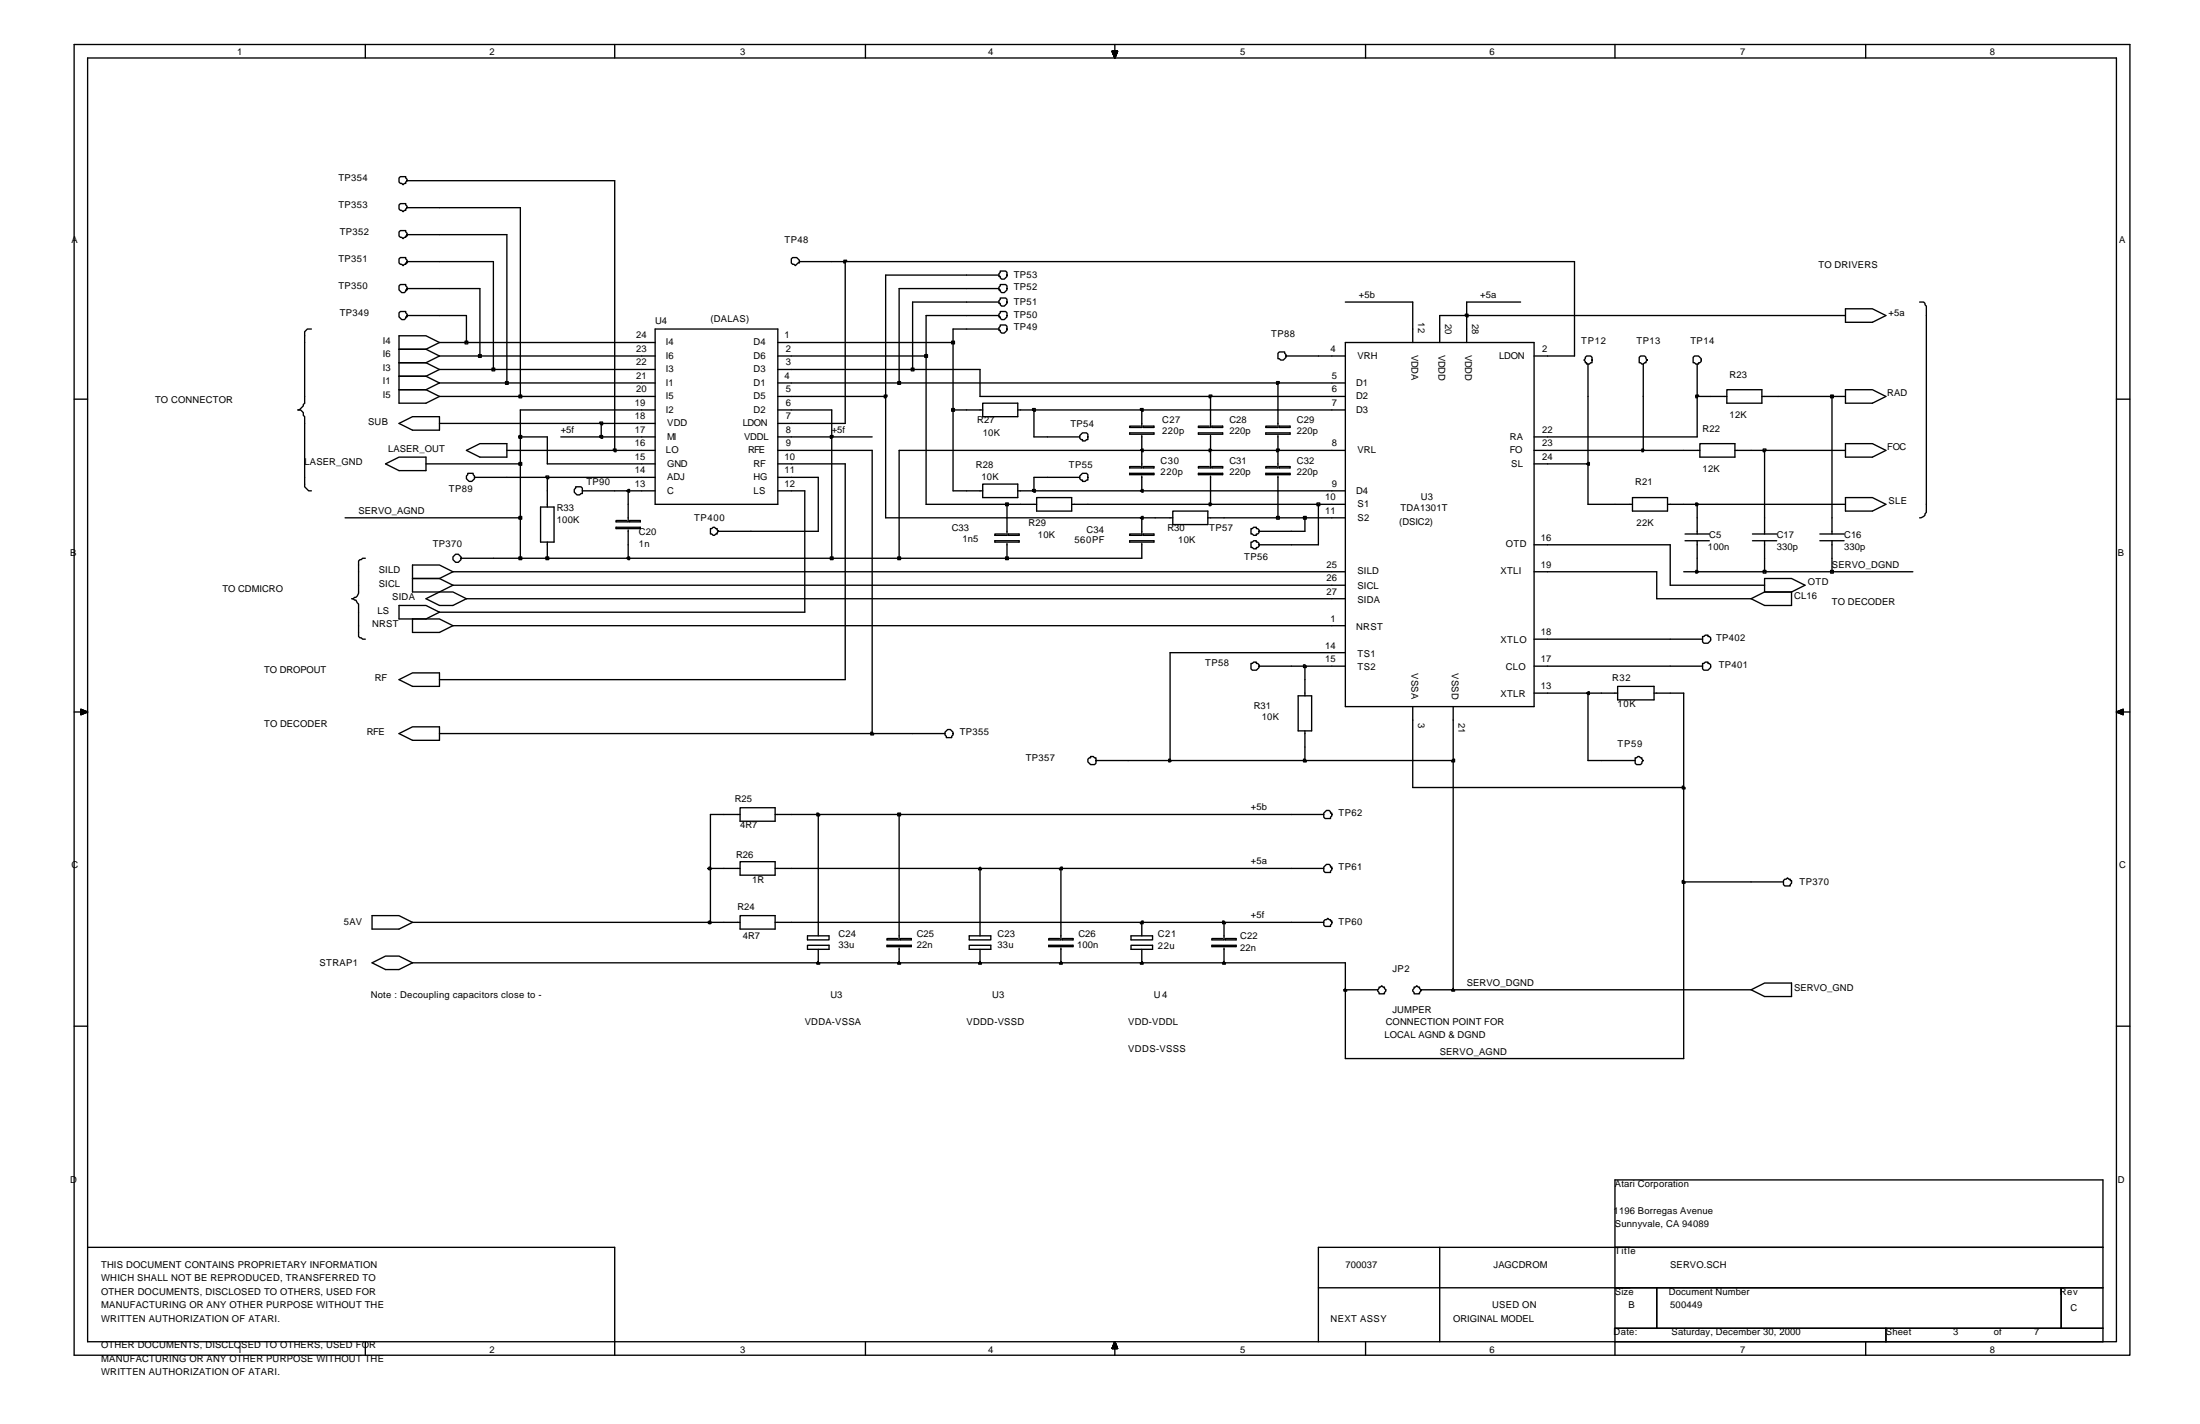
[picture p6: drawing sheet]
<svg xmlns="http://www.w3.org/2000/svg" width="432mm" height="279mm" viewBox="0 0 432 279" stroke-linecap="round" stroke-linejoin="round" font-family="sans-serif">
<g fill="none" stroke="#000" stroke-width=".26">
<path d="M14.6 8.7h403.4v257.2h-403.4zM17.2 11.4h398.2v251.9h-398.2zM71.7 8.7v2.7M120.6 8.7v2.7M169.9 8.7v2.7M218.8 8.7v2.7M268 8.7v2.7M317 8.7v2.7M366.2 8.7v2.7M79.9 35.5l-.3-.8h-.2a.77 .77 0 0 0-1.1 .2 .77 .77 0 0 0 .3 1.1h.2l.3 .2 .3-.2h.2v-.3l.3-.2h40.7v52.9M79.9 56.6l-.3-.8h-.2a.77 .77 0 0 0-1.1 .3 .77 .77 0 0 0 .3 1.1 .66 .66 0 0 0 1 0v-.3h.3v-.3h14.3v13.2M79.9 51.3l-.3-.8h-.2a.77 .77 0 0 0-1.1 .3 .77 .77 0 0 0 .3 1.1h.2l.3 .2 .3-.2h.2v-.3h.3v-.3h16.9v21.2"/>
<path d="M79.9 46l-.3-.8h-.2a.77 .77 0 0 0-1.1 .3 .77 .77 0 0 0 .3 1.1h.2l.3 .2 .3-.2h.2v-.3h.3v-.3h19.6v29.1M79.9 40.7l-.3-.7h-.2a.77 .77 0 0 0-1.1 .2 .77 .77 0 0 0 .3 1.1h.2l.3 .2 .3-.2h.2v-.3l.3-.3h22.2v37.1M156.9 51.3a.89 .89 0 0 0-.6-.8 .89 .89 0 0 0-1 .3v.8l.8 .5 .5-.5h.3v-.3h152.1v18.5h-7.9M165.6 51.1h.6v.2h-.3v.3h-.3zM165.9 51.3v31.8h-13.2M196.1 56.6h-19.6v18.5M196.1 54h-22.3v47.6h56.4M196.1 59.3h-17v13.2M196.3 58.5h.3a.77 .77 0 0 1 1 .2 .77 .77 0 0 1-.2 1.1 .66 .66 0 0 1-1.1 0v-.3h-.2v-.5l.2-.3zM196.3 55.8h.3a.77 .77 0 0 1 1 .3 .77 .77 0 0 1-.2 1.1 .66 .66 0 0 1-1.1 0v-.3h-.2v-.5l.2-.3zM196.3 53.2h.3a.77 .77 0 0 1 1 .2 .77 .77 0 0 1-.2 1.1 .66 .66 0 0 1-1.1 0v-.3h-.2v-.5l.2-.3zM264.1 59.3h13.2v7.9"/>
<path d="M298.4 59.3h-10.5v7.9M376.8 59.3h.8l.5 .8v40.4l-.5 .8-.8 .3M14.6 78.3h2.6M61.1 64.6a1.06 1.06 0 0 0-1.3 1.3v13.2l-.5 .8-.6 .5h-.2a.84 .84 0 0 1 1 .6v.5l.3 .3v13.2a.84 .84 0 0 0 .5 1l.3 .3h.5M79.9 61.9l-.3-.8h-.2a.77 .77 0 0 0-1.1 .3 .77 .77 0 0 0 .3 1 .66 .66 0 0 0 1 0v-.2h.3v-.3h11.6v5.3M86.3 67.2l-2.7-1.3h-5.3v13.2h5.3l2.7-1.3M86.3 67.2l-2.7 1.3h-5.3h5.3l2.7 1.3M86.3 69.8l-2.7 1.4h-5.3h5.3l2.7 1.3M86.3 72.5l-2.7 1.3h-5.3h5.3l2.7 1.3M86.3 75.1l-2.7 1.4h-5.3h5.3l2.7 1.3M86.3 69.8h42.3M86.3 75.1h42.3"/>
<path d="M86.3 77.8h42.3M86.3 67.2h42.3M86.3 72.5h42.3M91.3 66.9h.5v.6h-.5zM93.9 69.6h.6v.5h-.6zM96.6 72.2h.5v.6h-.5zM99.2 74.9h.5v.5h-.5zM101.9 77.5h.5v.6h-.5zM128.6 64.6h24.1v34.4h-24.1zM152.7 72.5h39.7v5.3h71.7M152.7 69.8h29.1M152.7 75.1h111.4"/>
<path d="M152.7 77.8h21.1M152.7 67.2h34.4M173.6 77.5h.5v.3l-.3 .3h-.2zM176.2 74.9h.5v.5h-.5zM178.9 72.2h.5v.6h-.5zM181.5 69.6h.5v.5h-.5zM186.8 66.9h.5v.6h-.5zM192.9 79.1h6.9v2.7h-6.9zM196.1 64.6h-9v31.7h5.8M196.1 61.9h-14.3v37.1h21.7M196.3 63.8h.3a.77 .77 0 0 1 1 .2 .77 .77 0 0 1-.2 1.1 .66 .66 0 0 1-1.1 0v-.3h-.2v-.5l.2-.3zM196.3 61.1h.3a.77 .77 0 0 1 1 .3 .77 .77 0 0 1-.2 1 .66 .66 0 0 1-1.1 0v-.2h-.2v-.6l.2-.2z"/>
<path d="M237.3 77.5h.6v.3h-.3v.3h-.3zM237.6 77.8v6.1h-2.4v-.3h2.1M250.6 74.9h.5v.2l-.3 .3h-.2zM250.8 75.1v8.8h-2.4v-.3h2.2M252.4 69.8l-.3-.7h-1l-.3 .2v1.1h.3a.74 .74 0 0 0 .9 .2 .74 .74 0 0 0 .4-.8h11.7M264.1 67.2h37v71.4h-37zM287.6 61.6h.5v.6h-.2l-.3-.3zM311.1 70.1a.77 .77 0 0 1 1.1-.3 .77 .77 0 0 1 .3 1.1v.3h-.3l-.3 .2h-.5v-.2h-.3v-.3l-.2-.3 .2-.2zM311.7 71.4v27.6h8.7M321.7 70.1l.3-.3h.8l.5 .8-.2 .3v.3h-.3l-.3 .2-.8-.2zM322.5 71.4v17M332.3 70.1a.91 .91 0 0 1 1.1-.2 .91 .91 0 0 1 .5 1l-.3 .3h-.2v.2h-.6l-.2-.2h-.3z"/>
<path d="M332.8 77.5h.6v.3h-.3v.3h-.3zM333.1 77.8h5.8M333.1 71.4v14.3h-32M338.9 76.5h6.9v2.6h-6.9zM345.8 77.8h16.4M359.3 77.5h.5v.6h-.5zM359.6 77.8v27M362.2 76.5h5.3l2.7 1.3-2.7 1.3h-5.3zM362.2 60.6h5.3l2.7 1.3-2.7 1.3h-5.3zM362.2 61.9h-79.6v5.3M415.4 78.3h2.6M75.7 91l2.6-1.3h5.3v2.6h-5.3z"/>
<path d="M78.3 83.1l2.7-1.3h5.3v2.6h-5.3zM83.6 91h18.5M86.3 83.1h42.3M91.5 88.4l2.7-1.4h5.3v2.7h-5.3zM93.1 93.7l-.2-.8h-1.1v.2a.79 .79 0 0 0 .3 1.3 .79 .79 0 0 0 1-.7h35.5M99.5 88.4h29.1M101.9 85.5h.5v.5h-.5zM101.9 90.8h.5v.5h-.5zM102.1 85.7h5.3v5.3h21.2M106.1 99.5h2.6v6.9h-2.6zM107.2 93.4h.5v.5h-.3l-.2-.2zM107.4 93.7v5.8"/>
<path d="M110.1 85.7h18.5M114.3 96.3v-.5l-.3-.3h-1v.3a.75 .75 0 0 0 0 1 .75 .75 0 0 0 1 0h.3v-.5h14.3M117.7 82.8h.6v.5h-.3l-.3-.2zM117.7 85.5h.6v.5h-.3l-.3-.3zM118 83.1v2.6M120.4 88.1h.5v.5h-.3l-.2-.2zM123.3 96.3v6.1h-2.4v-.3h2.1M123.3 96h.3v.6h-.3v-.3h-.3zM128.6 80.4h-26.5v29.1M152.7 93.7h7.9v10.5h-19.6l-.2 .3v.3h-.3l-.3 .2-.8-.2v-1.1h.3l.3-.2 .8 .2v.3l.2 .2M152.7 80.4h10.5v29.1M152.7 88.4h18.5v55.5"/>
<path d="M152.7 96.3h5.3v23.8h-71.7M152.7 85.7h18.5M152.7 91h13.2v42.3h-79.6M163 85.5h.5v.2l-.3 .3h-.2zM186.8 80.2h.5v.5h-.5zM187.1 80.4h5.8M192.9 95h6.9v2.6h-6.9zM197.4 98.7h.5v.5h-.5zM197.6 99v6h-2.3v-.2h2.1M199.8 80.4h64.3M199.8 96.3h64.3M202.7 80.2h.5v.5h-.3l-.2-.3z"/>
<path d="M202.7 96h.5v.6h-.3l-.2-.3zM202.9 80.4v5.3h9M203.5 97.6h6.8v2.7h-6.8zM210.3 99h53.8M211.9 85.5a1.02 1.02 0 0 1 1.6-.3v1.1h-.2l-.3 .2h-.5v-.2h-.3l-.3-.3zM211.9 93.4a1.02 1.02 0 0 1 1.6-.3v1.1h-.2l-.3 .3h-.5v-.3h-.3l-.3-.3zM211.9 93.7h-9v2.6M221.7 84.9h4.8v.3h-4.8zM221.7 92.9h4.8v.2h-4.8zM223.8 80.2h.6v.5h-.3v-.3h-.3zM224.1 80.4v3.5h-2.4v-.3h2.1M224.1 85.5v6.3h-2.4v-.3h2.1"/>
<path d="M224.1 88.1h.3v.5h-.3v-.2h-.3zM224.1 96h.3v.6h-.3v-.3h-.3zM224.1 93.4v2.9M224.4 83.6h2.1v.3h-2.1zM224.4 91.5h2.1v.3h-2.1zM235.2 84.9h4.8v.3h-4.8zM235.2 92.9h4.8v.2h-4.8zM237.3 98.7h.3l.3 .3-.3 .2h-.3zM237.3 88.1h.3l.3 .3h-.3v.2h-.3zM237.6 85.5v6.3h-2.4v-.3h2.1M237.6 93.4v5.6M237.9 83.6h2.1v.3h-2.1z"/>
<path d="M237.9 91.5h2.1v.3h-2.1zM248.4 84.9h4.8v.3h-4.8zM248.4 92.9h4.8v.2h-4.8zM250.6 88.1h.5v.3l-.3 .2h-.2zM250.8 85.5v6.3h-2.4v-.3h2.2M250.8 93.4v8.2M251.1 83.6h2.1v.3h-2.1zM251.1 91.5h2.1v.3h-2.1zM258.5 98.7h.5v.5h-.5zM258.8 99v7.9h-11.7v.3l-.2 .2h-.3v.3h-.5l-.3-.3h-.3v-1h.3l.3-.3h.5v.3h.3l.2 .2v.3M264.1 88.4h-87.6v21.1M301.1 88.4h32.5"/>
<path d="M301.1 91h10.6M311.7 90.8h.2v.5h-.2v-.3h-.3zM320.4 97.6h6.9v2.7h-6.9zM322.3 88.1h.2v.3h.3h-.3v.2h-.2zM327.3 99h34.9M332.8 98.7h.3l.3 .3-.3 .2h-.3zM333.1 99v5.8M333.6 87h6.9v2.7h-6.9zM340.5 88.4h21.7M346.1 88.1h.5v.3l-.3 .2h-.2zM346.3 88.4v16.4M362.2 87h5.3l2.7 1.4-2.7 1.3h-5.3z"/>
<path d="M362.2 97.6h5.3l2.7 1.4-2.7 1.3h-5.3zM67.7 101.6h34.4M71.7 109.5h-.5l-.8 .6v6.3l-.6 .8-.7 .3 .7 .2 .6 .8v6.4l.8 .5h.5M78.3 118.8h5.3l2.7 1.3-2.7 1.3h-5.3zM83.6 117.5l2.7-1.3h2.6l2.6 1.3-2.6 1.3h-2.6zM88.9 112.2l-2.6-1.3h-5.3v5.3h5.3l2.6-1.4M88.9 112.2l-2.6 1.3h-5.3h5.3l2.6 1.3M88.9 112.2h175.2M88.9 114.8h175.2M90.5 109.5a.79 .79 0 0 0-.9-.7 .79 .79 0 0 0-.7 1 .79 .79 0 0 0 1.1 .5l.5-.5v-.3h32.8M91.5 117.5h172.6M101.9 109.3h.5v.5h-.5z"/>
<path d="M101.9 101.3h.5v.6h-.5zM107.2 109.3h.5v.5h-.5zM107.4 106.4v3.1M120.9 103.5h4.8v.2h-4.8zM123.3 109.3h.3v.5h-.3l-.3-.3zM123.3 109.5h74.3M123.3 104v5.5M123.6 102.1h2.1v.3h-2.1zM163 109.3h.5v.5h-.5zM176.2 109.3h.5v.5h-.5zM195.3 106.1h4.7v.3h-4.7zM197.4 109.3h.5v.5h-.5z"/>
<path d="M197.6 106.6v2.9M197.9 104.8h2.1v.2h-2.1zM221.7 106.1h4.8v.3h-4.8zM224.1 101.6v3.4h-2.4v-.2h2.1M224.1 101.3h.3v.6h-.3l-.3-.3zM224.1 106.6v2.9h-26.5M224.4 104.8h2.1v.2h-2.1zM230.2 100.3h6.9v2.6h-6.9zM237.1 101.6h13.7M250.6 101.3h.5v.6h-.5zM250.8 101.6h13.3M255.9 101.3h.5v.6h-.5z"/>
<path d="M256.1 101.6v2.6h-9v.3l-.2 .3h-.3v.2h-.5l-.3-.2h-.3v-1.1h.3l.3-.2h.5v.2h.3l.2 .3v.2M301.1 112.2h24.1v5.3h18.5M301.1 106.9h26.7v7.9h18.5M330.5 112.2h2.6M330.7 104.8h4.8M330.7 106.1h4.8M332.8 111.9h.3l.3 .3-.3 .2h-.3zM333.1 112.2h42.3M333.1 106.1v6.1M344 104.8h4.7M344 106.1h4.7M346.1 111.9h.5v.5h-.5z"/>
<path d="M346.3 113.5h5.3l2.7 1.3-2.7 1.4h-5.3zM346.3 106.1v6.1M351.6 116.2h-5.3l-2.6 1.3M351.6 116.2v2.6h-5.3l-2.6-1.3M357.2 104.8h4.7M357.2 106.1h4.7M359.3 111.9h.5v.5h-.5zM359.6 106.1v6.1M14.6 139.7h2.6M78.3 133.3l2.7-1.3h5.3v2.7h-5.3zM81 121.4h5.3l2.6 1.4-2.6 1.3h-5.3zM88.9 122.8h175.2"/>
<path d="M247.1 130.7v-.3l-.2-.2h-.3v-.3h-.5l-.3 .3h-.3v.2a.77 .77 0 0 0 .3 1.1 .77 .77 0 0 0 1.1-.3l.2-.2v-.3h17M254.8 136.5h2.6v6.9h-2.6zM255.9 130.4h.2l.3 .3v.3h-.5zM256.1 130.7v5.8M264.1 128.1h-34.4v21.1M277.3 138.6v15.9h53.2M285.2 138.6v55.6M301.1 125.4h33.1M301.1 130.7h33.1M301.1 136h16.4M311.7 135.7h.2v.6h-.2l-.3-.3h.3zM311.7 136v13.2h9.2"/>
<path d="M317.5 134.7h7.1v2.6h-7.1zM324.6 136h5.9v71.7h-66.4v-18.8h-183.1M334.2 124.9h.2l.3-.3h.5v.3h.3a.74 .74 0 0 1 .2 .8 .74 .74 0 0 1-.7 .5h-.6l-.2-.3zM334.2 130.2h.2l.3-.3h.5v.3h.3a.74 .74 0 0 1 .2 .8 .74 .74 0 0 1-.7 .5h-.6l-.2-.3zM415.4 139.7h2.6M78.3 143.9l2.7-1.3h5.3v2.7h-5.3zM86.3 143.9h99.2M145.3 158.5h6.8v2.6h-6.8zM145.3 159.8h-5.9v21.2M152.1 159.8h8.5M160.3 159.5h.3l.3 .3v.3h-.6zM160.6 159.8h99.2"/>
<path d="M160.6 159.8v23.8M170.9 143.7h.3l.2 .2v.3h-.5zM176.2 159.5h.5v.6h-.5zM176.5 159.8v24.6h-2.4v-.3h2.1M185.5 143.7a.84 .84 0 0 1 1-.6 .84 .84 0 0 1 .6 1.1l-.3 .3v.2h-1.1v-.2l-.2-.3zM215.1 149.2v-.5h-.3l-.2-.3h-.6v.3h-.2a.74 .74 0 0 0-.3 .9 .74 .74 0 0 0 .8 .4h.5l.3-.2v-.6h70.1M229.4 149h.3v.2h.2l-.2 .3h-.3zM255.9 149h.2l.3 .2v.3h-.5zM256.1 143.4v5.8M260.1 159.3a.66 .66 0 0 1 1 0v.2h.3v.6l-.3 .2v.3h-.2a.77 .77 0 0 1-1.1-.3 .77 .77 0 0 1 .3-1zM285.2 149h.3v.5h-.5v-.3zM320.9 148.7h.3l.3-.3 .8 .3v.3l.2 .2-.2 .3a.67 .67 0 0 1-.8 .5 .67 .67 0 0 1-.6-.8z"/>
<path d="M330.2 154.3h.3v.2h.2v.3h-.5zM73 179.7h5.3l2.7 1.3-2.7 1.3h-5.3zM139.2 170.1h.2v.3h.3l-.3 .3h-.2l-.3-.3h.3zM139.4 170.4h5.9M145.3 169.1h6.8v2.6h-6.8zM145.3 179.7h6.8v2.6h-6.8zM152.1 170.4h40.3M192.4 170.1l.2 .3v.3h-.5v-.3h.3zM192.4 170.4h67.4M192.4 170.4v13.2M208.2 170.4v14h-2.4v-.3h2.2M208.2 170.1h.3v.6h-.5v-.3h.2z"/>
<path d="M259.8 170.1a.84 .84 0 0 1 1.1-.5l.2 .3v.2h.3v.6l-.3 .2v.3h-1l-.3-.3zM330.2 172.8h.3v.2h.2v.3h-.5zM330.5 173h19.5M350 172.8l.8-.6 .3 .3h.3v.3h.2v.5l-.2 .3v.2h-1.1l-.3-.2zM73 188.9l2.7-1.3h2.6l2.7 1.3-2.7 1.3h-2.6zM81 181h64.3M139.2 180.7h.2v.3h.3l-.3 .2h-.2l-.3-.2h.3zM152.1 181h107.7M158.5 185.5h4.2v.8h-4.2zM158.5 183.6h4.2v.8h-4.2zM160.3 188.9l.3-.3v.3h.3v.3h-.6zM160.6 186.3v2.6"/>
<path d="M174.1 185.5h4.8v.2h-4.8zM176.2 188.9h.3v-.3v.3h.2v.3h-.5zM176.5 186v2.9M176.7 184.1h2.2v.3h-2.2zM190.2 185.5h4.3v.8h-4.3zM190.2 183.6h4.3v.8h-4.3zM192.1 188.9h.3v-.3v.3h.2v.3h-.5zM192.4 186.3v2.6M205.8 185.5h4.8v.2h-4.8zM208 188.9h.2v-.3l.3 .3v.3h-.5zM208.2 186v2.9M208.5 184.1h2.1v.3h-2.1z"/>
<path d="M222 185.5h4.2v.8h-4.2zM222 183.6h4.2v.8h-4.2zM223.8 181h.3v-.3h.3v.5h-.6zM223.8 188.9h.3v-.3l.3 .3v.3h-.6zM224.1 181v2.6M224.1 186.3v2.6M237.9 185.5h4.7v.2h-4.7zM240 180.7h.2v.3h.3v.2h-.5zM240 188.9l.2-.3v.3h.3v.3h-.5zM240.2 181v3.4h-2.3v-.3h2.1M240.2 186v2.9M240.5 184.1h2.1v.3h-2.1z"/>
<path d="M260.1 180.4h.2l.3-.2 .3 .2h.2v.3h.3v.5l-.3 .3v.3h-.2a.77 .77 0 0 1-1.1-.3 .77 .77 0 0 1 .3-1.1zM264.1 193.9v.3h.2v.3h-.5v-.3h.3zM264.1 194.2h6.3M270.7 193.7h.2l.3-.3 .3 .3h.2v.2l.3 .3-.3 .8h-1v-.3l-.3-.2zM278.9 194.2l-.3-.3v-.2h-.3l-.2-.3-.3 .3h-.3l-.2 .8 .2 .2v.3h1.1l.3-.8h6.3M285.2 193.9v.3h.3v.3h-.5v-.3h.2zM285.2 194.2h58.5M343.7 194.2l2.6-1.3h5.3v2.6h-5.3zM14.6 201.3h2.6M415.4 201.3h2.6M17.2 244.7h103.4v21.2M258.8 252.7h153.9"/>
<path d="M282.6 244.7v18.6M325.2 252.7v7.9M404.5 252.7v7.9M412.7 244.7h-153.9v18.6M71.7 263.3v2.6M169.9 263.3v2.6M218.8 263.3v2.6M268 263.3v2.6M317 263.3h95.7v-31.8h-95.7v34.4M317 260.6h95.7M366.2 263.3v2.6M370.2 260.6v2.7"/>
</g>
<g fill="#000" stroke="#000" stroke-width=".26">
<path d="M218.3 10.1h1l-.5 1.3z" fill-rule="evenodd"/>
<path d="M218.3 10.1h1l-.5 1.3z" fill-rule="evenodd"/>
<path d="M218.3 10.1h1l-.5 1.3z" fill-rule="evenodd"/>
<path d="M218.3 10.1h1l-.5 1.3z" fill-rule="evenodd"/>
<path d="M218.3 10.1h1l-.5 1.3z" fill-rule="evenodd"/>
<path d="M218.3 10.1h1l-.5 1.3z" fill-rule="evenodd"/>
<path d="M218.3 10.1h1l-.5 1.3z" fill-rule="evenodd"/>
<path d="M15.9 139.2l1.3 .5-1.3 .5z" fill-rule="evenodd"/>
<path d="M15.9 139.2l1.3 .5-1.3 .5z" fill-rule="evenodd"/>
<path d="M15.9 139.2l1.3 .5-1.3 .5z" fill-rule="evenodd"/>
<path d="M415.4 139.7l1.3-.5v1z" fill-rule="evenodd"/>
<path d="M415.4 139.7l1.3-.5v1z" fill-rule="evenodd"/>
<path d="M415.4 139.7l1.3-.5v1z" fill-rule="evenodd"/>
<path d="M218.8 263.3l.5 1.3h-1z" fill-rule="evenodd"/>
<path d="M218.8 263.3l.5 1.3h-1z" fill-rule="evenodd"/>
<path d="M218.8 263.3l.5 1.3h-1z" fill-rule="evenodd"/>
<path d="M218.8 263.3l.5 1.3h-1z" fill-rule="evenodd"/>
<path d="M218.8 263.3l.5 1.3h-1z" fill-rule="evenodd"/>
<path d="M218.8 263.3l.5 1.3h-1z" fill-rule="evenodd"/>
<path d="M218.8 263.3l.5 1.3h-1z" fill-rule="evenodd"/>
</g>
<g font-size="1.9">
<text x="46.6" y="10.8">1</text>
<text x="96" y="10.8">2</text>
<text x="145.3" y="10.8">3</text>
<text x="193.9" y="10.8">4</text>
<text x="243.4" y="10.8">5</text>
<text x="292.4" y="10.8">6</text>
<text x="341.6" y="10.8">7</text>
<text x="390.5" y="10.8">8</text>
<text x="66.4" y="35.5">TP354</text>
<text x="66.4" y="40.7">TP353</text>
<text x="14" y="47.6">A</text>
<text x="66.7" y="46">TP352</text>
<text x="154" y="47.6">TP48</text>
<text x="415.9" y="47.6">A</text>
<text x="66.4" y="51.3">TP351</text>
<text x="356.9" y="52.7">TO DRIVERS</text>
<text x="66.4" y="56.6">TP350</text>
<text x="199" y="59.8">TP51</text>
<text x="199" y="56.9">TP52</text>
<text x="199" y="54.5">TP53</text>
<text x="266.7" y="58.5">+5b</text>
<text x="290.5" y="58.5">+5a</text>
<text x="66.7" y="61.9">TP349</text>
<text x="128.6" y="63.5">U4</text>
<text x="139.4" y="63.2">(DALAS)</text>
<text x="199" y="64.8">TP49</text>
<text x="199" y="62.4">TP50</text>
<text x="278.3" y="63.2" transform="rotate(90 278.3 63.2)">12</text>
<text x="283.6" y="63.5" transform="rotate(90 283.6 63.5)">20</text>
<text x="288.9" y="63.5" transform="rotate(90 288.9 63.5)">28</text>
<text x="370.7" y="61.9">+5a</text>
<text x="75.1" y="67.5">I4</text>
<text x="75.1" y="70.1">I6</text>
<text x="124.9" y="66.4">24</text>
<text x="124.9" y="69.1">23</text>
<text x="124.9" y="71.7">22</text>
<text x="130.7" y="67.7">I4</text>
<text x="130.7" y="70.4">I6</text>
<text x="147.9" y="67.7">D4</text>
<text x="147.9" y="70.4">D6</text>
<text x="154" y="66.4">1</text>
<text x="154.3" y="69.1">2</text>
<text x="154.3" y="71.7">3</text>
<text x="249.5" y="66.1">TP88</text>
<text x="261.1" y="69.1">4</text>
<text x="266.4" y="70.4">VRH</text>
<text x="277" y="69.6" transform="rotate(90 277 69.6)">VDDA</text>
<text x="282.3" y="69.6" transform="rotate(90 282.3 69.6)">VDDD</text>
<text x="287.6" y="69.6" transform="rotate(90 287.6 69.6)">VDDD</text>
<text x="294.2" y="70.4">LDON</text>
<text x="302.7" y="69.1">2</text>
<text x="310.4" y="67.5">TP12</text>
<text x="321.2" y="67.5">TP13</text>
<text x="331.8" y="67.5">TP14</text>
<text x="75.1" y="72.8">I3</text>
<text x="75.1" y="75.4">I1</text>
<text x="124.9" y="74.3">21</text>
<text x="124.9" y="77">20</text>
<text x="130.7" y="73">I3</text>
<text x="130.7" y="75.7">I1</text>
<text x="147.9" y="73">D3</text>
<text x="147.9" y="75.7">D1</text>
<text x="154" y="74.3">4</text>
<text x="154.3" y="77">5</text>
<text x="261.4" y="74.3">5</text>
<text x="261.4" y="77">6</text>
<text x="266.2" y="75.7">D1</text>
<text x="339.5" y="74.1">R23</text>
<text x="370.4" y="77.8">RAD</text>
<text x="30.4" y="79.1">TO CONNECTOR</text>
<text x="72.2" y="83.3">SUB</text>
<text x="75.1" y="78.1">I5</text>
<text x="124.6" y="79.6">19</text>
<text x="124.6" y="82.3">18</text>
<text x="130.7" y="78.3">I5</text>
<text x="130.7" y="81">I2</text>
<text x="131" y="83.6">VDD</text>
<text x="145.8" y="83.6">LDON</text>
<text x="147.9" y="78.3">D5</text>
<text x="147.9" y="81">D2</text>
<text x="154.3" y="79.6">6</text>
<text x="154.3" y="82.3">7</text>
<text x="191.8" y="83.1">R27</text>
<text x="210.1" y="83.9">TP54</text>
<text x="228.1" y="83.1">C27</text>
<text x="241.3" y="83.1">C28</text>
<text x="254.5" y="83.1">C29</text>
<text x="261.4" y="79.6">7</text>
<text x="266.2" y="78.3">D2</text>
<text x="266.2" y="81">D3</text>
<text x="339.5" y="82">12K</text>
<text x="76.2" y="88.6">LASER_OUT</text>
<text x="110.1" y="84.9">+5f</text>
<text x="124.6" y="84.9">17</text>
<text x="124.6" y="87.6">16</text>
<text x="130.7" y="88.9">LO</text>
<text x="131" y="86.3">MI</text>
<text x="146" y="86.3">VDDL</text>
<text x="146.8" y="88.9">RFE</text>
<text x="154.3" y="84.9">8</text>
<text x="154.3" y="87.6">9</text>
<text x="163.2" y="84.9">+5f</text>
<text x="192.9" y="85.5">10K</text>
<text x="228.1" y="85.2">220p</text>
<text x="241.3" y="85.2">220p</text>
<text x="254.5" y="85.2">220p</text>
<text x="261.4" y="87.6">8</text>
<text x="266.4" y="88.9">VRL</text>
<text x="296.3" y="86.3">RA</text>
<text x="296.3" y="88.9">FO</text>
<text x="302.7" y="84.9">22</text>
<text x="302.7" y="87.6">23</text>
<text x="334.2" y="84.7">R22</text>
<text x="370.4" y="88.4">FOC</text>
<text x="59.8" y="91.3">LASER_GND</text>
<text x="115.1" y="95.2">TP90</text>
<text x="124.6" y="90.2">15</text>
<text x="124.6" y="92.9">14</text>
<text x="124.6" y="95.5">13</text>
<text x="131" y="91.5">GND</text>
<text x="131" y="94.2">ADJ</text>
<text x="147.9" y="91.5">RF</text>
<text x="147.9" y="94.2">HG</text>
<text x="154" y="90.2">10</text>
<text x="154" y="92.9">11</text>
<text x="154" y="95.5">12</text>
<text x="191.6" y="91.8">R28</text>
<text x="192.6" y="94.2">10K</text>
<text x="209.8" y="91.8">TP55</text>
<text x="227.8" y="91">C30</text>
<text x="227.8" y="93.1">220p</text>
<text x="241.3" y="91">C31</text>
<text x="241.3" y="93.1">220p</text>
<text x="254.5" y="91">C32</text>
<text x="254.5" y="93.1">220p</text>
<text x="261.4" y="95.5">9</text>
<text x="296.6" y="91.5">SL</text>
<text x="302.7" y="90.2">24</text>
<text x="320.9" y="95.2">R21</text>
<text x="334.2" y="92.6">12K</text>
<text x="70.4" y="100.8">SERVO_AGND</text>
<text x="88.1" y="96.6">TP89</text>
<text x="109.3" y="100.3">R33</text>
<text x="131" y="96.8">C</text>
<text x="147.9" y="96.8">LS</text>
<text x="260.1" y="98.2">10</text>
<text x="260.1" y="100.8">11</text>
<text x="266.2" y="96.8">D4</text>
<text x="266.4" y="99.5">S1</text>
<text x="274.9" y="100.3">TDA1301T</text>
<text x="278.9" y="98.2">U3</text>
<text x="370.7" y="99">SLE</text>
<text x="84.9" y="107.4">TP370</text>
<text x="109.3" y="102.7">100K</text>
<text x="125.4" y="105">C20</text>
<text x="125.4" y="107.4">1n</text>
<text x="136.3" y="102.1">TP400</text>
<text x="186.8" y="104.2">C33</text>
<text x="188.9" y="106.4">1n5</text>
<text x="201.9" y="103.2">R29</text>
<text x="203.7" y="105.6">10K</text>
<text x="210.9" y="106.6">560PF</text>
<text x="213.3" y="104.5">C34</text>
<text x="229.1" y="104.2">R30</text>
<text x="231.2" y="106.6">10K</text>
<text x="237.3" y="104.2">TP57</text>
<text x="266.4" y="102.1">S2</text>
<text x="274.6" y="102.9">(DSIC2)</text>
<text x="295.5" y="107.4">OTD</text>
<text x="302.4" y="106.1">16</text>
<text x="321.2" y="103.2">22K</text>
<text x="335.2" y="107.9">100n</text>
<text x="335.5" y="105.6">C5</text>
<text x="348.7" y="105.6">C17</text>
<text x="348.7" y="107.9">330p</text>
<text x="361.9" y="105.6">C16</text>
<text x="361.9" y="107.9">330p</text>
<text x="13.8" y="109">B</text>
<text x="74.3" y="112.4">SILD</text>
<text x="244.2" y="109.8">TP56</text>
<text x="260.3" y="111.4">25</text>
<text x="266.4" y="112.7">SILD</text>
<text x="294.5" y="112.7">XTLI</text>
<text x="302.4" y="111.4">19</text>
<text x="359.6" y="111.4">SERVO_DGND</text>
<text x="415.7" y="109">B</text>
<text x="43.7" y="116.2">TO CDMICRO</text>
<text x="74.3" y="115.1">SICL</text>
<text x="77" y="117.7">SIDA</text>
<text x="260.3" y="114">26</text>
<text x="260.3" y="116.7">27</text>
<text x="266.4" y="115.6">SICL</text>
<text x="266.4" y="118.3">SIDA</text>
<text x="352.2" y="117.5">CL16</text>
<text x="354.8" y="114.8">OTD</text>
<text x="359.6" y="118.8">TO DECODER</text>
<text x="73" y="123">NRST</text>
<text x="74.1" y="120.4">LS</text>
<text x="261.1" y="122">1</text>
<text x="266.2" y="123.6">NRST</text>
<text x="302.4" y="124.6">18</text>
<text x="336.8" y="125.7">TP402</text>
<text x="236.5" y="130.7">TP58</text>
<text x="260.1" y="127.3">14</text>
<text x="260.1" y="129.9">15</text>
<text x="266.4" y="128.9">TS1</text>
<text x="266.4" y="131.5">TS2</text>
<text x="294.5" y="126.2">XTLO</text>
<text x="295.5" y="131.5">CLO</text>
<text x="302.4" y="129.9">17</text>
<text x="337.3" y="131">TP401</text>
<text x="51.9" y="132">TO DROPOUT</text>
<text x="73.6" y="133.6">RF</text>
<text x="277" y="132" transform="rotate(90 277 132)">VSSA</text>
<text x="285" y="132" transform="rotate(90 285 132)">VSSD</text>
<text x="294.5" y="136.8">XTLR</text>
<text x="302.4" y="135.2">13</text>
<text x="316.4" y="133.6">R32</text>
<text x="51.9" y="142.6">TO DECODER</text>
<text x="246.1" y="139.2">R31</text>
<text x="247.6" y="141.3">10K</text>
<text x="278.3" y="141.8" transform="rotate(90 278.3 141.8)">3</text>
<text x="286.3" y="141.8" transform="rotate(90 286.3 141.8)">21</text>
<text x="317.5" y="138.6">10K</text>
<text x="72" y="144.2">RFE</text>
<text x="188.4" y="144.2">TP355</text>
<text x="201.3" y="149.2">TP357</text>
<text x="317.5" y="146.6">TP59</text>
<text x="144.2" y="157.4">R25</text>
<text x="245.5" y="159">+5b</text>
<text x="262.7" y="160.1">TP62</text>
<text x="145.3" y="162.5">4R7</text>
<text x="14" y="170.4">C</text>
<text x="144.5" y="168.3">R26</text>
<text x="147.6" y="173.3">1R</text>
<text x="245.5" y="169.6">+5a</text>
<text x="262.7" y="170.7">TP61</text>
<text x="353.2" y="173.6">TP370</text>
<text x="415.9" y="170.4">C</text>
<text x="144.7" y="178.6">R24</text>
<text x="67.5" y="181.5">5AV</text>
<text x="145.8" y="184.1">4R7</text>
<text x="164.6" y="183.9">C24</text>
<text x="179.9" y="183.9">C25</text>
<text x="195.8" y="183.9">C23</text>
<text x="211.7" y="183.9">C26</text>
<text x="227.3" y="183.9">C21</text>
<text x="243.4" y="184.1">C22</text>
<text x="245.5" y="180.2">+5f</text>
<text x="262.7" y="181.5">TP60</text>
<text x="62.7" y="189.4">STRAP1</text>
<text x="164.6" y="186">33u</text>
<text x="179.9" y="186">22n</text>
<text x="195.8" y="186">33u</text>
<text x="211.4" y="186">100n</text>
<text x="227.3" y="186.3">22u</text>
<text x="243.4" y="186.5">22n</text>
<text x="273.3" y="190.8">JP2</text>
<text x="72.8" y="195.8">Note : Decoupling capacitors close to -</text>
<text x="163" y="195.8">U3</text>
<text x="194.7" y="195.8">U3</text>
<text x="226.5" y="195.8">U4</text>
<text x="287.9" y="193.4">SERVO_DGND</text>
<text x="352.2" y="194.5">SERVO_GND</text>
<text x="158" y="201.1">VDDA-VSSA</text>
<text x="189.7" y="201.1">VDDD-VSSD</text>
<text x="221.5" y="201.1">VDD-VDDL</text>
<text x="271.7" y="203.7">LOCAL AGND &amp; DGND</text>
<text x="272" y="201.1">CONNECTION POINT FOR</text>
<text x="273.3" y="198.7">JUMPER</text>
<text x="221.5" y="206.4">VDDS-VSSS</text>
<text x="282.6" y="206.9">SERVO_AGND</text>
<text x="13.8" y="232">D</text>
<text x="317" y="232.8">Atari Corporation</text>
<text x="415.7" y="232">D</text>
<text x="316.7" y="238.1">1196 Borregas Avenue</text>
<text x="317" y="240.8">Sunnyvale, CA 94089</text>
<text x="19.8" y="248.7">THIS DOCUMENT CONTAINS PROPRIETARY INFORMATION</text>
<text x="19.8" y="251.4">WHICH SHALL NOT BE REPRODUCED, TRANSFERRED TO</text>
<text x="264.1" y="248.7">700037</text>
<text x="293.2" y="248.7">JAGCDROM</text>
<text x="317" y="246.1">Title</text>
<text x="327.8" y="248.7">SERVO.SCH</text>
<text x="19.8" y="254">OTHER DOCUMENTS, DISCLOSED TO OTHERS, USED FOR</text>
<text x="19.8" y="256.6">MANUFACTURING OR ANY OTHER PURPOSE WITHOUT THE</text>
<text x="292.9" y="256.6">USED ON</text>
<text x="317" y="254">Size</text>
<text x="319.6" y="256.6">B</text>
<text x="327.6" y="254">Document Number</text>
<text x="327.8" y="256.6">500449</text>
<text x="404.3" y="254">Rev</text>
<text x="406.4" y="257.2">C</text>
<text x="19.8" y="259.3">WRITTEN AUTHORIZATION OF ATARI.</text>
<text x="261.1" y="259.3">NEXT ASSY</text>
<text x="285.2" y="259.3">ORIGINAL MODEL</text>
<text x="316.7" y="261.9">Date:</text>
<text x="328.1" y="261.9">Saturday, December 30, 2000</text>
<text x="370.2" y="261.9">Sheet</text>
<text x="383.4" y="261.9">3</text>
<text x="391.3" y="261.9">of</text>
<text x="399.3" y="261.9">7</text>
<text x="19.8" y="264.6">OTHER DOCUMENTS, DISCLOSED TO OTHERS, USED FOR</text>
<text x="19.8" y="267.2">MANUFACTURING OR ANY OTHER PURPOSE WITHOUT THE</text>
<text x="19.8" y="269.9">WRITTEN AUTHORIZATION OF ATARI.</text>
<text x="46.6" y="265.4">1</text>
<text x="96" y="265.4">2</text>
<text x="145.3" y="265.4">3</text>
<text x="193.9" y="265.4">4</text>
<text x="243.4" y="265.4">5</text>
<text x="292.4" y="265.4">6</text>
<text x="341.6" y="265.4">7</text>
<text x="390.5" y="265.4">8</text>
</g>
</svg>
